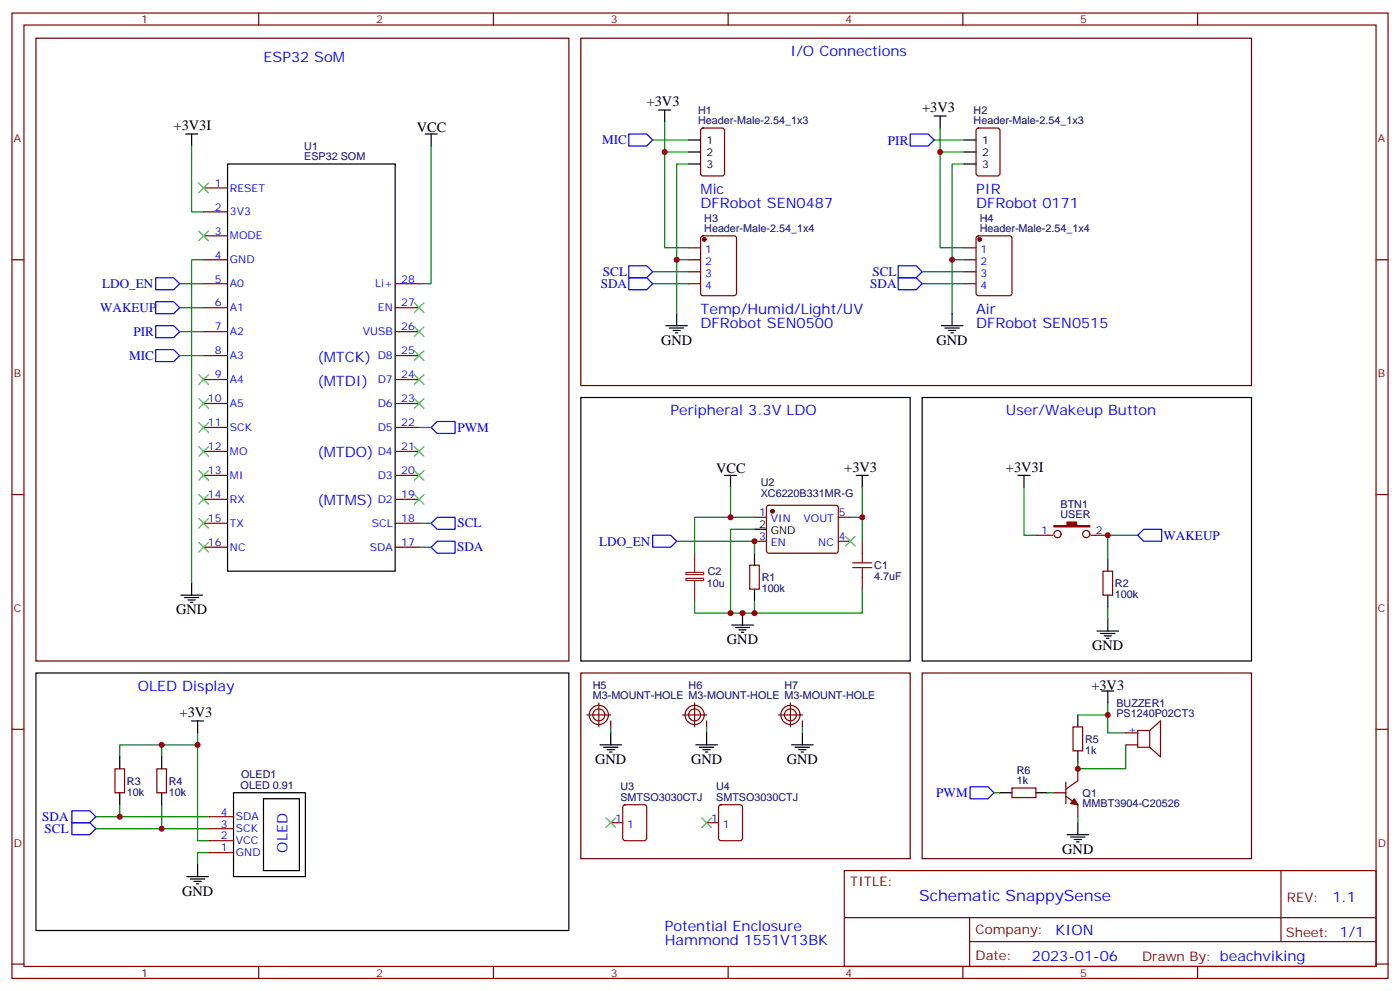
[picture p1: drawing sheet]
<svg xmlns="http://www.w3.org/2000/svg" width="412mm" height="292mm" viewBox="0 0 412 292" stroke-linecap="round" stroke-linejoin="round" font-family="sans-serif">
<g fill="none" stroke="#870000" stroke-width=".35">
<path d="M3.5 3.8h405.4v284.4h-405.4zM7.1 7.4h398.2v277.3h-398.2zM76.2 3.8v3.6M145.3 3.8v3.6M214.5 3.8v3.6M283.6 3.8v3.6M352.8 3.8v3.6M206.6 37.9l.5-.2h5.6l.7 .4v13l-.4 .7h-5.9l-.7-.4v-13zM287.7 37.9l.5-.2h5.7l.6 .4 .1 13-.5 .7h-5.9l-.6-.4-.1-13zM60 55.4h7M3.5 76.5h3.6M60 76.5h7"/>
<path d="M60 62.4h7M60 69.5h7M202.8 76.5h3.6M202.8 73h3.6M206.6 69.7l.5-.2h9.2l.6 .4 .1 16.5-.5 .6-9.4 .1-.7-.5v-16.4zM284 76.5h3.5M284 73h3.5M287.7 69.7l.5-.2h9.2l.6 .4 .1 16.5-.5 .6-9.4 .1-.6-.5-.1-16.4zM405.3 76.5h3.6M60 83.6h7M60 90.6h7M60 97.7h7"/>
<path d="M116.4 83.6h7.1M116.4 90.6h7.1M116.4 97.7h7.1M202.8 80h3.6M202.8 83.6h3.6M284 80h3.5M284 83.6h3.5M60 104.7h7M60 111.8h7M60 118.9h7M116.4 104.7h7.1M116.4 111.8h7.1"/>
<path d="M116.4 118.9h7.1M60 125.9h7M60 133h7M116.4 125.9h7.1M116.4 133h7.1M3.5 145.7h3.6M60 140h7M60 147.1h7M60 154.1h7M116.4 140h7.1M116.4 147.1h7.1M116.4 154.1h7.1"/>
<path d="M222.2 152.4h3.6M222.2 159.4h3.6M226 149l.5-.2 20 .1 .4 .6v13l-.7 .4h-20l-.4-.7v-12.7zM246.9 152.4h3.6M246.9 159.4h3.6M254 159.4v3.5M305.2 157.7h4.9M321.4 157.7h4.9M405.3 145.7h3.6M60 161.2h7M116.4 161.2h7.1M220.8 166.5h2.9v7h-2.9z"/>
<path d="M254 170v3.5M324.9 168.2h2.8v7.1h-2.8zM3.5 214.8h3.6M172.9 210.6h7M176.4 207v7.1M179.9 212.3v1.8M201.1 210.6h7M204.6 207v7.1M208.1 212.3v1.8M229.3 210.6h7.1M232.8 207v7.1M236.4 212.3v1.8"/>
<path d="M316.1 214.1h2.8v7.1h-2.8zM331.6 215.9h3.5M331.6 219.4h3.5M338.7 215.2l3.1-2.9v10.6l-3.1-2.8M338.7 215.2v4.9M338.7 215.2h-3.6v4.9h3.6M405.3 214.8h3.6M33.9 226.4h2.8v7.1h-2.8zM46.2 226.4h2.8v7.1h-2.8zM183.7 237.2l.4-.2h5.7l.6 .5 .1 9.4-.5 .7h-5.9l-.6-.4-.1-9.5zM211.9 237.2l.5-.2h5.6l.7 .5v9.4l-.4 .7h-5.9l-.7-.4v-9.5zM298.1 232.1h7.1v2.8h-7.1z"/>
<path d="M310.4 233.5h3.6M314 234.6l3.5 2.4v3.6M314 230.3v6.4M317.5 226.4v3.6l-3.5 2.4M61.7 251.1h7.1M61.7 247.6h7.1M61.7 244.1h7.1M61.7 240.6h7.1M179.9 242.3h3.5M208.1 242.3h3.6M248.7 256.4h156.6v28.3h-156.6zM377.3 256.5v20.8"/>
<path d="M248.7 270.3h156.5M285.6 277.3h119.6M285.6 270.3v14.1M3.5 284h3.6M76.2 284.7v3.5M145.3 284.7v3.5M214.5 284.7v3.5M283.6 284.7v3.5M352.8 284.7v3.5M405.3 284h3.6"/>
<circle cx="311.5" cy="157.3" r="1.06"/>
<circle cx="320" cy="157.3" r="1.06"/>
<circle cx="176.4" cy="210.6" r="2.82"/>
<circle cx="176.4" cy="210.6" r="1.76"/>
<circle cx="204.6" cy="210.6" r="2.82"/>
<circle cx="204.6" cy="210.6" r="1.76"/>
<circle cx="232.8" cy="210.6" r="2.82"/>
<circle cx="232.8" cy="210.6" r="1.76"/>
</g>
<g fill="none" stroke="#008700" stroke-width=".35">
<path d="M195.8 35.9v8.9h7M276.9 37.7v7.1h7.1M56.4 43v19.4h3.6M127 43v40.6h-3.5M192.3 41.2h10.5M195.8 44.8v28.2h7M202.8 48.3h-3.5v44.1M275.2 41.2h8.8M276.9 44.8v28.2h7.1M284 48.3h-3.5v44.1M60 76.5h-3.6v95.3M199.3 76.5h3.5"/>
<path d="M280.5 76.5h3.5M52.9 83.6h7.1M52.9 90.6h7.1M52.9 97.7h7.1M192.3 80h10.5M192.3 83.6h10.5M271.6 80h12.4M271.6 83.6h12.4M52.9 104.7h7.1M123.5 125.9h3.5M123.5 154.1h3.5M199.3 159.4h22.9v3.5"/>
<path d="M215.2 143.5v8.9h7M215.2 152.4h-10.6v10.5M222.2 155.9h-7v24.7h7v-3.5M254 143.5v8.9h-3.5M254 152.4v7M301.6 143.5v14.2h3.6M335.1 157.7h-8.8v7M123.5 161.2h3.5M204.6 177.1v3.5h10.6M254 173.5v7.1h-31.8M326.3 178.8v3.6M47.6 219.4v3.5"/>
<path d="M58.2 219.4h-22.9v3.5M58.2 215.9v31.7h3.5M179.9 214.1v1.8M208.1 214.1v1.8M236.4 214.1v1.8M326.3 207v3.6h-8.8M326.3 210.6v5.3h5.3M331.6 219.4v7h-14.1v-1.7M35.3 237v3.6M47.6 237v7.1M292.8 233.5h1.8M308.7 233.5h1.7"/>
<path d="M28.2 240.6h33.5M28.2 244.1h33.5M61.7 251.1h-3.5v3.6M317.5 240.6v1.7"/>
</g>
<g fill="none" stroke="#000" stroke-width=".35">
<path d="M54.7 39.5h3.5M56.4 39.5v3.5M125.2 39.5h3.6M127 39.5v3.5M194 32.4h3.6M195.8 32.4v3.5M275.2 34.2h3.5M276.9 34.2v3.5M67 48.3h49.4v119.9h-49.4zM202.8 48.3h3.6M202.8 41.2h3.6M202.8 44.8h3.6"/>
<path d="M284 48.3h3.5M284 41.2h3.5M284 44.8h3.5M196.1 95.9h6.4M197.2 96.6h4.2M198.3 97.3h2.1M199 98h.7M199.3 92.4v3.5M277.3 95.9h6.3M278.3 96.6h4.3M279.4 97.3h2.1M280.1 98h.7"/>
<path d="M280.5 92.4v3.5M171.1 117.1h97v77.6h-97zM271.6 117.1h97.1v77.6h-97.1zM213.4 140h3.6M215.2 140v3.5M222.2 155.9h3.6M252.2 140h3.6M254 140v3.5M299.9 140h3.5M301.6 140v3.5M53.3 175.3h6.3M54.3 176h4.3"/>
<path d="M55.4 176.7h2.1M56.1 177.4h.7M56.4 171.8v3.5M222.2 162.9v3.6M222.2 173.5v3.6M326.3 164.7v3.5M326.3 175.3v3.5M10.6 198.2h157v75.9h-157zM215.5 184.1h6.4M216.6 184.8h4.2M217.7 185.5h2.1M218.4 186.2h.7"/>
<path d="M218.7 180.6v3.5M323.1 185.9h6.4M324.2 186.6h4.2M325.3 187.3h2.1M326 188h.7M326.3 182.4v3.5M56.4 212.3h3.6M58.2 212.3v3.6M176.7 219.4h6.4M179.9 215.9v3.5M205 219.4h6.3M208.1 215.9v3.5"/>
<path d="M233.2 219.4h6.3M236.4 215.9v3.5M317.5 210.6v3.5M324.6 203.5h3.5M326.3 203.5v3.5M35.3 222.9v3.5M35.3 233.5v3.5M47.6 222.9v3.5M47.6 233.5v3.5M68.8 233.5h21.2v24.7h-21.2zM77.6 235.3h10.6v21.1h-10.6zM177.8 220.1h4.2"/>
<path d="M178.9 220.8h2.1M179.6 221.5h.7M206 220.1h4.3M207.1 220.8h2.1M207.8 221.5h.7M234.2 220.1h4.3M235.3 220.8h2.1M236 221.5h.7M294.6 233.5h3.5M305.2 233.5h3.5M317.5 221.2v3.5M55 258.2h6.4"/>
<path d="M56.1 258.9h4.2M57.1 259.6h2.2M58.2 254.7v3.5M314.3 245.9h6.4M315.4 246.6h4.2M316.4 247.3h2.2M317.1 248h.8M317.5 242.3v3.6M57.9 260.3h.7"/>
</g>
<path d="M10.6 11.3h157v183.4h-157zM171.1 11.3h197.6v102.3h-197.6zM171.1 198.2h97v54.7h-97zM271.6 198.2h97.1v54.7h-97.1z" fill="none" stroke="#600" stroke-width=".35"/>
<g fill="#870000" stroke="#870000" stroke-width=".35">
<path d="M310.4 154.8h3.9v-1h2.8v1h3.9v.4h-10.6z"/>
<path d="M316.4 235.3l1.1 1.7-2.1-.3z"/>
<circle cx="227.5" cy="150.6" r=".53"/>
<circle cx="207.4" cy="70.5" r=".53"/>
<circle cx="288.6" cy="70.5" r=".53"/>
</g>
<g fill="none" stroke="#3c3" stroke-width=".35">
<path d="M58.6 53.9l2.8 2.9M61.4 53.9l-2.8 2.9M58.6 68.1l2.8 2.8M61.4 68.1l-2.8 2.8M122.1 89.2l2.8 2.8M122.1 96.3l2.8 2.8M124.9 89.2l-2.8 2.8M124.9 96.3l-2.8 2.8M58.6 110.4l2.8 2.8M58.6 117.4l2.8 2.9M61.4 110.4l-2.8 2.8M61.4 117.4l-2.8 2.9"/>
<path d="M122.1 103.3l2.8 2.9M122.1 110.4l2.8 2.8M122.1 117.4l2.8 2.9M124.9 103.3l-2.8 2.9M124.9 110.4l-2.8 2.8M124.9 117.4l-2.8 2.9M58.6 138.6l2.8 2.8M58.6 131.6l2.8 2.8M58.6 124.5l2.8 2.8M61.4 138.6l-2.8 2.8M61.4 131.6l-2.8 2.8M61.4 124.5l-2.8 2.8"/>
<path d="M122.1 131.6l2.8 2.8M122.1 138.6l2.8 2.8M124.9 131.6l-2.8 2.8M124.9 138.6l-2.8 2.8M58.6 152.7l2.8 2.8M58.6 145.7l2.8 2.8M58.6 159.8l2.8 2.8M61.4 152.7l-2.8 2.8M61.4 145.7l-2.8 2.8M61.4 159.8l-2.8 2.8M122.1 145.7l2.8 2.8M124.9 145.7l-2.8 2.8"/>
<path d="M249.1 158l2.8 2.8M251.9 158l-2.8 2.8M178.5 240.9l2.8 2.8M181.3 240.9l-2.8 2.8M206.7 240.9l2.8 2.8M209.5 240.9l-2.8 2.8"/>
</g>
<g fill="none" stroke="#00f" stroke-width=".35">
<path d="M185.2 39.5h5.3l1.8 1.7-1.8 1.8h-5.3zM268.1 39.5h5.3l1.8 1.7-1.8 1.8h-5.3zM185.2 78.3h5.3l1.8 1.7-1.8 1.8h-5.3zM264.6 78.3h5.3l1.7 1.7-1.7 1.8h-5.3zM45.9 95.9h5.3l1.7 1.8-1.7 1.7h-5.3zM45.9 81.8h5.3l1.7 1.8-1.7 1.7h-5.3zM45.9 88.9h5.3l1.7 1.7-1.7 1.8h-5.3zM185.2 81.8h5.3l1.8 1.8-1.8 1.7h-5.3zM264.6 81.8h5.3l1.7 1.8-1.7 1.7h-5.3zM45.9 103h5.3l1.7 1.7-1.7 1.8h-5.3zM127 125.9l1.8-1.8h5.3v3.6h-5.3zM127 154.1l1.8-1.7h5.3v3.5h-5.3z"/>
<path d="M192.3 157.7h5.3l1.7 1.7-1.7 1.8h-5.3zM335.1 157.7l1.8-1.8h5.3v3.5h-5.3zM127 161.2l1.8-1.8h5.3v3.5h-5.3zM21.2 238.8h5.3l1.7 1.8-1.7 1.7h-5.3zM285.8 231.7h5.2l1.8 1.8-1.8 1.8h-5.2zM21.2 242.3h5.3l1.7 1.8-1.7 1.8h-5.3z"/>
</g>
<path d="M202.1 170.4h5.2v.6h-5.2zM202.1 168.6h5.2v.6h-5.2zM204.6 162.9v5.7M204.6 171.1v6" fill="none" stroke="#8c2424" stroke-width=".35"/>
<path d="M251.2 167.2h5.6M251.2 165.8h5.6M254 162.9v2.9M254 167.2v2.8" fill="none" stroke="#a10000" stroke-width=".35"/>
<g fill="#c00">
<circle cx="218.7" cy="180.6" r=".88"/>
<circle cx="222.3" cy="159.4" r=".88"/>
<circle cx="215.2" cy="180.6" r=".88"/>
<circle cx="215.2" cy="152.4" r=".88"/>
<circle cx="222.3" cy="180.6" r=".88"/>
<circle cx="254" cy="152.4" r=".88"/>
<circle cx="326.3" cy="157.7" r=".88"/>
<circle cx="195.8" cy="44.8" r=".88"/>
<circle cx="199.3" cy="76.5" r=".88"/>
<circle cx="276.9" cy="44.8" r=".88"/>
<circle cx="280.5" cy="76.5" r=".88"/>
<circle cx="47.6" cy="244.1" r=".88"/>
<circle cx="35.3" cy="240.6" r=".88"/>
<circle cx="58.2" cy="219.4" r=".88"/>
<circle cx="47.6" cy="219.4" r=".88"/>
<circle cx="326.3" cy="210.6" r=".88"/>
<circle cx="317.5" cy="226.4" r=".88"/>
</g>
<text font-size="4.6" fill="#00f" x="270.8" y="265.5">Schematic SnappySense</text>
<g font-size="4.2" fill="#00f">
<text x="232.8" y="16.5">I/O Connections</text>
<text x="77.6" y="18.3">ESP32 SoM</text>
<text x="206.4" y="57.1">Mic</text>
<text x="287.5" y="57.1">PIR</text>
<text x="206.4" y="61.3">DFRobot SEN0487</text>
<text x="287.5" y="61.3">DFRobot 0171</text>
<text x="206.4" y="92.4">Temp/Humid/Light/UV</text>
<text x="287.5" y="92.4">Air</text>
<text x="206.4" y="96.6">DFRobot SEN0500</text>
<text x="287.5" y="96.6">DFRobot SEN0515</text>
<text x="93.5" y="106.5">(MTCK)</text>
<text x="93.5" y="113.6">(MTDI)</text>
<text x="197.6" y="122.4">Peripheral 3.3V LDO</text>
<text x="296.3" y="122.4">User/Wakeup Button</text>
<text x="93.5" y="134.7">(MTDO)</text>
<text x="93.5" y="148.8">(MTMS)</text>
<text x="40.6" y="203.5">OLED Display</text>
<text x="84.7" y="251.1" transform="rotate(-90 84.7 251.1)">OLED</text>
<text x="392.5" y="265.7">1.1</text>
<text x="195.8" y="274.1">Potential Enclosure</text>
<text x="310.9" y="275.3">KION</text>
<text x="195.8" y="278.3">Hammond 1551V13BK</text>
<text x="304" y="283.1">2023-01-06</text>
</g>
<g font-size="4.2">
<text x="190.5" y="31.4">+3V3</text>
<text x="271.6" y="33.1">+3V3</text>
<text x="51.2" y="38.4">+3V3I</text>
<text x="122.8" y="38.8">VCC</text>
<text x="194.7" y="101.6">GND</text>
<text x="275.9" y="101.6">GND</text>
<text x="211" y="139.3">VCC</text>
<text x="248.7" y="139">+3V3</text>
<text x="296.3" y="139">+3V3I</text>
<text x="51.9" y="180.9">GND</text>
<text x="214.1" y="189.8">GND</text>
<text x="321.7" y="191.5">GND</text>
<text x="321.5" y="203.2">+3V3</text>
<text x="52.9" y="211.3">+3V3</text>
<text x="175.3" y="225">GND</text>
<text x="203.6" y="225">GND</text>
<text x="231.8" y="225">GND</text>
<text x="312.9" y="251.5">GND</text>
<text x="53.6" y="263.8">GND</text>
</g>
<g font-size="3.9" fill="#00f">
<text x="177.4" y="42.5">MIC</text>
<text x="261.6" y="42.7">PIR</text>
<text x="177.6" y="81.3">SCL</text>
<text x="257" y="81.3">SCL</text>
<text x="30.1" y="84.8">LDO_EN</text>
<text x="177" y="84.8">SDA</text>
<text x="256.4" y="84.8">SDA</text>
<text x="29.5" y="91.8">WAKEUP</text>
<text x="39.3" y="99">PIR</text>
<text x="38" y="106">MIC</text>
<text x="134.8" y="127.2">PWM</text>
<text x="134.8" y="155.3">SCL</text>
<text x="176.5" y="160.7">LDO_EN</text>
<text x="342.7" y="159">WAKEUP</text>
<text x="134.7" y="162.4">SDA</text>
<text x="275.8" y="234.8">PWM</text>
<text x="12.5" y="241.8">SDA</text>
<text x="13.1" y="245.4">SCL</text>
</g>
<g font-size="3.9" fill="#800">
<text x="250.5" y="261">TITLE:</text>
<text x="379.1" y="265.7">REV:</text>
<text x="287.4" y="275.2">Company:</text>
<text x="378.7" y="275.8">Sheet: 1/1</text>
<text x="287.4" y="282.9">Date:</text>
<text x="336.4" y="283">Drawn By: beachviking</text>
</g>
<g font-size="3.2" fill="#800">
<text x="41.6" y="6.8">1</text>
<text x="110.8" y="6.8">2</text>
<text x="179.9" y="6.8">3</text>
<text x="249.1" y="6.8">4</text>
<text x="318.2" y="6.8">5</text>
<text x="4.1" y="41.9">A</text>
<text x="405.9" y="41.9">A</text>
<text x="4.1" y="111.1">B</text>
<text x="405.9" y="111.1">B</text>
<text x="4.1" y="180.2">C</text>
<text x="405.9" y="180.2">C</text>
<text x="4.1" y="249.4">D</text>
<text x="405.9" y="249.4">D</text>
<text x="41.6" y="287.7">1</text>
<text x="110.8" y="287.7">2</text>
<text x="179.9" y="287.7">3</text>
<text x="249.1" y="287.7">4</text>
<text x="318.2" y="287.7">5</text>
</g>
<g font-size="3.2" fill="#000080">
<text x="205.7" y="33.7">H1</text>
<text x="286.8" y="33.7">H2</text>
<text x="205.7" y="36.7">Header-Male-2.54_1x3</text>
<text x="286.8" y="36.7">Header-Male-2.54_1x3</text>
<text x="89.6" y="47.2">ESP32 SOM</text>
<text x="89.6" y="44.1">U1</text>
<text x="207.4" y="65.3">H3</text>
<text x="288.6" y="65.3">H4</text>
<text x="207.4" y="68.4">Header-Male-2.54_1x4</text>
<text x="288.6" y="68.4">Header-Male-2.54_1x4</text>
<text x="224.1" y="143.3">U2</text>
<text x="224.1" y="146.4">XC6220B331MR-G</text>
<text x="312.4" y="149.5">BTN1</text>
<text x="312.4" y="152.7">USER</text>
<text x="257.5" y="167.6">C1</text>
<text x="208.2" y="172.9">10u</text>
<text x="208.5" y="169.4">C2</text>
<text x="224.4" y="171.1">R1</text>
<text x="257.5" y="170.8">4.7uF</text>
<text x="328.4" y="172.9">R2</text>
<text x="224.4" y="174.4">100k</text>
<text x="328.4" y="176.1">100k</text>
<text x="174.6" y="202.8">H5</text>
<text x="202.8" y="202.8">H6</text>
<text x="231.1" y="202.8">H7</text>
<text x="174.6" y="206">M3-MOUNT-HOLE M3-MOUNT-HOLE M3-MOUNT-HOLE</text>
<text x="328.9" y="208.1">BUZZER1</text>
<text x="328.9" y="211.3">PS1240P02CT3</text>
<text x="319.6" y="221.9">1k</text>
<text x="319.6" y="218.8">R5</text>
<text x="299.5" y="227.9">R6</text>
<text x="37.4" y="231.1">R3</text>
<text x="49.7" y="231.1">R4</text>
<text x="70.9" y="232.4">OLED 0.91</text>
<text x="71.1" y="229.3">OLED1</text>
<text x="182.8" y="232.8">U3</text>
<text x="211" y="232.8">U4</text>
<text x="299.5" y="231">1k</text>
<text x="37.4" y="234.3">10k</text>
<text x="49.7" y="234.3">10k</text>
<text x="182.7" y="236">SMTSO3030CTJ</text>
<text x="211" y="236">SMTSO3030CTJ</text>
<text x="318.9" y="237.8">MMBT3904-C20526</text>
<text x="318.9" y="234.7">Q1</text>
</g>
<g font-size="3.2">
<text x="208.1" y="42.3">1</text>
<text x="208.1" y="45.8">2</text>
<text x="289.3" y="42.3">1</text>
<text x="289.3" y="45.8">2</text>
<text x="208.1" y="49.4">3</text>
<text x="289.3" y="49.4">3</text>
<text x="223.6" y="155.5">2</text>
<text x="227.1" y="157.3">GND</text>
</g>
<g font-size="3.2" fill="#00f">
<text x="63.2" y="55">1</text>
<text x="67.7" y="56.4">RESET</text>
<text x="63.2" y="62.1">2</text>
<text x="67.7" y="63.5">3V3</text>
<text x="63.2" y="69.1">3</text>
<text x="67.7" y="70.5">MODE</text>
<text x="63.2" y="76.2">4</text>
<text x="67.7" y="77.6">GND</text>
<text x="207.7" y="74.4">1</text>
<text x="207.7" y="77.9">2</text>
<text x="288.8" y="74.4">1</text>
<text x="288.8" y="77.9">2</text>
<text x="63.2" y="83.2">5</text>
<text x="118.2" y="83.2">28</text>
<text x="207.7" y="81.5">3</text>
<text x="288.8" y="81.5">3</text>
<text x="67.7" y="84.6">A0</text>
<text x="110.5" y="84.6">Li+</text>
<text x="207.7" y="85">4</text>
<text x="288.8" y="85">4</text>
<text x="63.2" y="90.3">6</text>
<text x="67.7" y="91.7">A1</text>
<text x="111.3" y="91.7">EN</text>
<text x="118.2" y="90.3">27</text>
<text x="63.2" y="97.3">7</text>
<text x="67.7" y="98.7">A2</text>
<text x="106.9" y="98.7">VUSB</text>
<text x="118.2" y="97.3">26</text>
<text x="63.2" y="104.4">8</text>
<text x="67.7" y="105.8">A3</text>
<text x="111.3" y="105.8">D8</text>
<text x="118.2" y="104.4">25</text>
<text x="63.2" y="111.4">9</text>
<text x="67.7" y="112.9">A4</text>
<text x="111.3" y="112.9">D7</text>
<text x="118.2" y="111.4">24</text>
<text x="61.2" y="118.5">10</text>
<text x="67.7" y="119.9">A5</text>
<text x="111.3" y="119.9">D6</text>
<text x="118.2" y="118.5">23</text>
<text x="61.2" y="125.6">11</text>
<text x="118.2" y="125.6">22</text>
<text x="67.7" y="127">SCK</text>
<text x="111.3" y="127">D5</text>
<text x="61.2" y="132.6">12</text>
<text x="67.7" y="134">MO</text>
<text x="111.3" y="134">D4</text>
<text x="118.2" y="132.6">21</text>
<text x="61.2" y="139.7">13</text>
<text x="67.7" y="141.1">MI</text>
<text x="111.3" y="141.1">D3</text>
<text x="118.2" y="139.7">20</text>
<text x="61.2" y="146.7">14</text>
<text x="67.7" y="148.1">RX</text>
<text x="111.3" y="148.1">D2</text>
<text x="118.2" y="146.7">19</text>
<text x="61.2" y="153.8">15</text>
<text x="67.7" y="155.2">TX</text>
<text x="109.6" y="155.2">SCL</text>
<text x="118.2" y="153.8">18</text>
<text x="223.6" y="152">1</text>
<text x="227.1" y="153.8">VIN</text>
<text x="236.7" y="153.8">VOUT</text>
<text x="247.1" y="152">5</text>
<text x="61.2" y="160.8">16</text>
<text x="118.2" y="160.8">17</text>
<text x="223.6" y="159.1">3</text>
<text x="227.1" y="160.8">EN</text>
<text x="241" y="160.8">NC</text>
<text x="247.1" y="159.1">4</text>
<text x="306.7" y="157.3">1</text>
<text x="322.8" y="157.3">2</text>
<text x="67.7" y="162.2">NC</text>
<text x="108.9" y="162.2">SDA</text>
<text x="332.3" y="215.9">+</text>
<text x="65" y="243.7">3</text>
<text x="65" y="240.2">4</text>
<text x="69.5" y="245.1">SCK</text>
<text x="69.5" y="241.6">SDA</text>
<text x="181.3" y="242">1</text>
<text x="184.7" y="243.7">1</text>
<text x="209.5" y="242">1</text>
<text x="213" y="243.7">1</text>
<text x="65" y="250.8">1</text>
<text x="65" y="247.3">2</text>
<text x="69.5" y="248.7">VCC</text>
<text x="69.5" y="252.2">GND</text>
</g>
</svg>
